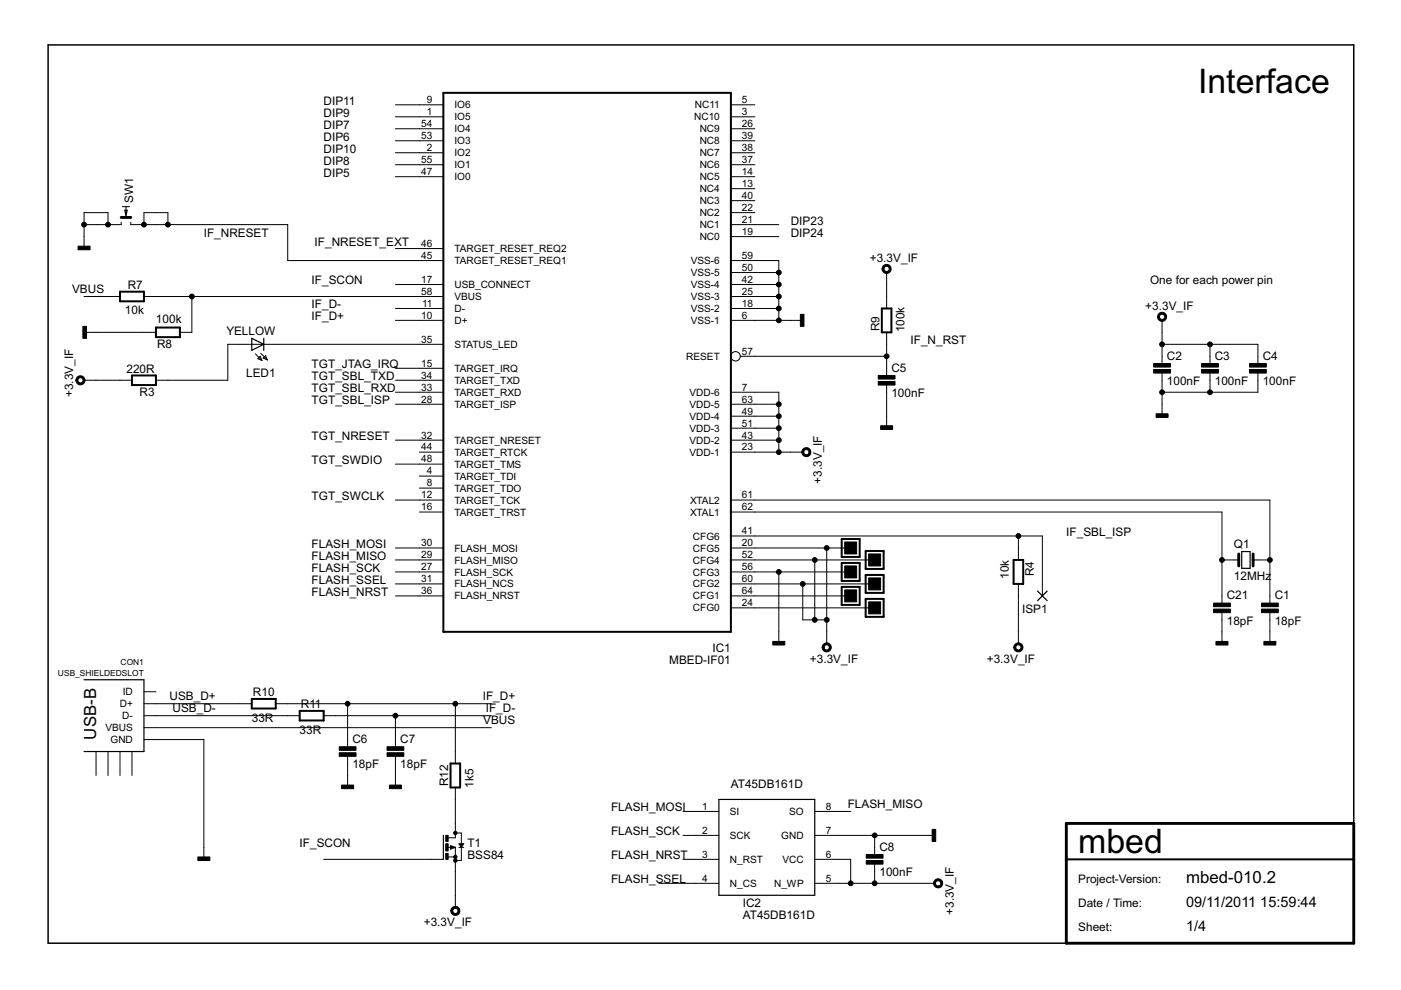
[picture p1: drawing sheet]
<svg xmlns="http://www.w3.org/2000/svg" width="297mm" height="210mm" viewBox="0 0 297 210" stroke-linecap="round" stroke-linejoin="round" font-family="sans-serif">
<path d="M10.2 9.5h276.8zM287 9.5v165.1zM10.2 9.5v190.5zM10.2 200h215.9z" fill="#000" stroke="#000" stroke-width=".32"/>
<path d="M25.7 46.1h1zM26.7 46.1h1zM262.6 117.5v1.2zM262.6 118.7v1.3zM265.7 117.5v1.2zM265.7 118.7v1.3zM226.1 174.6h60.9zM287 174.6v7.6zM226.1 182.2v17.8zM226.1 174.6v7.6zM287 182.2v17.8zM226.1 200h60.9z" fill="#000" stroke="#000" stroke-width=".61"/>
<g fill="#000" stroke="#000" stroke-width=".42">
<path d="M94 19.7h61zM155 19.7v114.3zM25.4 61.8v2.1zM25.4 63.9h5.1zM28 79.6h5.1zM25.4 61.8h5.1zM30.5 61.8v2.1zM33.1 71.5h5zM33.1 69.4v2.1zM33.1 79.6v2zM38.1 69.4v2.1zM33.1 69.4h5z"/>
<path d="M187 65.4v5.1zM187 65.4h2zM189 65.4v5.1zM187 70.5h2zM28 79.6v2zM28 81.6h5.1zM178.5 118.1h3.8zM178.5 114.3v3.8zM182.3 114.3v3.8zM178.5 114.3h3.8zM182.3 119.4v3.8zM178.5 119.4h3.8z"/>
<path d="M187.3 116.8v3.8zM183.5 116.8h3.8zM214.9 118.7h2zM216.9 118.7v5.1zM94 19.7v114.3zM94 134h61zM178.5 123.2h3.8zM178.5 119.4v3.8zM178.5 128.2h3.8zM178.5 124.4v3.8zM182.3 124.4v3.8zM178.5 124.4h3.8z"/>
<path d="M183.5 120.6h3.8zM183.5 116.8v3.8zM183.5 125.7h3.8zM183.5 121.9v3.8zM183.5 130.8h3.8zM183.5 127v3.8zM187.3 121.9v3.8zM183.5 121.9h3.8zM187.3 127v3.8zM183.5 127h3.8zM214.9 118.7v5.1zM214.9 123.8h2z"/>
<path d="M53.4 148.2h5.1zM53.4 148.2v2zM58.5 148.2v2zM53.4 150.2h5.1zM63.5 150.7h5.1zM63.5 150.7v2.1zM68.6 150.7v2.1zM63.5 152.8h5.1zM95.5 161.9v5.1zM95.5 161.9h2.1zM97.6 161.9v5.1zM95.5 167h2.1z"/>
<path d="M226.1 182.2h60.9z"/>
</g>
<g fill="#000" stroke="#000" stroke-width=".21">
<path d="M88.9 24.8h5.1zM88.9 32.4h5.1zM88.9 22.2h5.1zM88.9 37.5h5.1zM88.9 34.9h5.1zM88.9 27.3h5.1zM88.9 29.8h5.1zM83.8 37.5h5.1zM83.8 29.8h5.1zM83.8 27.3h5.1zM83.8 34.9h5.1zM83.8 24.8h5.1z"/>
<path d="M83.8 32.4h5.1zM83.8 22.2h5.1zM155 29.8h5zM155 27.3h5zM155 32.4h5zM155 34.9h5zM155 37.5h5zM155 24.8h5zM155 22.2h5zM17.8 50.2v2.5zM17.8 45.1v2.5zM17.8 47.6h2.6z"/>
<path d="M17.8 47.6v2.6zM20.4 47.6h2.5zM20.4 45.1h2.5zM17.8 45.1h2.6zM22.9 45.1v2.5zM22.9 47.6h2.8zM25.7 47.1v.5zM26.7 45.6v.5zM26.7 43.8v1.8zM26 43.8h.7zM26.7 43.8h.8zM27.7 47.1v.5z"/>
<path d="M27.7 47.6h2.8zM30.5 45.1v2.5zM30.5 47.6h2.6zM30.5 45.1h2.6zM33.1 45.1h2.5zM33.1 47.6h2.5zM35.6 45.1v2.5zM61 47.6v7.6zM35.6 47.6h25.4zM83.8 52.7h5.1zM88.9 52.7h5.1zM88.9 55.2h5.1z"/>
<path d="M61 55.2h27.9zM155 45.1h5zM155 40h5zM155 57.8h5zM155 55.2h5zM155 42.5h5zM155 50.2h5zM155 47.6h5zM160 55.2h5.1zM160 50.2h5.1zM160 47.6h5.1zM165.1 55.2v2.6z"/>
<path d="M165.1 57.8v2.5zM160 57.8h5.1zM17.8 70.5h2.6zM22.9 62.9h2.5zM17.8 62.9h5.1zM30.5 70.5h2.6zM20.4 70.5h10.1zM30.5 62.9h2.6zM33.1 62.9h7.6zM38.1 70.5h2.6zM40.7 62.9v7.6zM48.3 73h2.5z"/>
<path d="M50.8 73h2.6zM53.4 73h2.5zM54.1 75l1.4 1.4zM54.7 76.1l.8 .3zM54.7 76.1l.5-.6zM55.3 74.9l1.4 1.4zM55.2 75.5l.3 .9zM55.8 75.9l.9 .4zM56.3 75.4l-.5 .5zM56.3 75.4l.4 .9zM55.9 73h2.6zM83.8 60.3h5.1z"/>
<path d="M83.8 65.4h5.1zM83.8 78.1h5.1zM83.8 67.9h5.1zM88.9 62.9h5.1zM88.9 67.9h5.1zM88.9 65.4h5.1zM88.9 78.1h5.1zM88.9 73h5.1zM88.9 60.3h5.1zM40.7 62.9h48.2zM58.5 73h30.4zM155 67.9h5z"/>
<path d="M155 65.4h5zM155 62.9h5zM155 60.3h5zM157 75.5h3zM160 75.5h28zM160 65.4h5.1zM160 60.3h5.1zM165.1 60.3v2.6zM165.1 62.9v2.5zM165.1 65.4v2.5zM165.1 67.9h2.6zM160 67.9h5.1z"/>
<path d="M160 62.9h5.1zM167.7 67.9h2.5zM188 78.1v1.5zM188 70.5v2.5zM188 62.9v2.5zM188 57.8v2.5zM188 73v2.5zM188 75.5v2.6zM188 60.3v2.6zM246.4 75.5v1.6zM246.4 79.1v1.5zM246.4 67.9v2.6z"/>
<path d="M246.4 73h10.1zM246.4 70.5v2.5zM246.4 73v2.5zM256.5 75.5v1.6zM256.5 79.1v1.5zM256.5 73v2.5zM256.5 73h10.2zM266.7 75.5v1.6zM266.7 79.1v1.5zM266.7 73v2.5zM17.8 80.6h2.6zM25.4 80.6h2.6z"/>
<path d="M20.4 80.6h5zM33.1 80.6h2.5zM35.6 80.6h12.7zM48.3 73v7.6zM83.8 83.2h5.1zM83.8 80.6h5.1zM88.9 98.4h5.1zM88.9 95.9h5.1zM88.9 85.7h5.1zM88.9 93.3h5.1zM88.9 80.6h5.1zM88.9 83.2h5.1z"/>
<path d="M83.8 85.7h5.1zM83.8 98.4h5.1zM83.8 93.3h5.1zM155 83.2h5zM155 88.2h5zM155 95.9h5zM155 93.3h5zM155 90.8h5zM155 85.7h5zM160 83.2h5.1zM160 95.9h5.1zM160 93.3h5.1z"/>
<path d="M160 88.2h5.1zM165.1 83.2v2.5zM165.1 85.7v2.5zM165.1 88.2v2.6zM165.1 90.8v2.5zM165.1 93.3v2.6zM165.1 95.9h2.6zM160 90.8h5.1zM160 85.7h5.1zM167.7 95.9h2.5zM188 88.2v2.6zM188 81.6v1.6z"/>
<path d="M188 83.2v5zM246.4 85.7v2.5zM246.4 80.6v2.6zM246.4 83.2v2.5zM246.4 83.2h10.1zM256.5 80.6v2.6zM256.5 83.2h10.2zM266.7 80.6v2.6zM83.8 118.7h5.1zM83.8 116.2h5.1zM88.9 100.9h5.1zM88.9 103.5h5.1z"/>
<path d="M88.9 106h5.1zM88.9 108.6h5.1zM88.9 118.7h5.1zM88.9 116.2h5.1zM83.8 106h5.1zM155 113.6h5zM155 118.7h5zM155 108.6h5zM155 106h5zM155 116.2h5zM160 113.6h55.9zM160 106h109.2z"/>
<path d="M160 108.6h99.1zM160 118.7h12.7zM172.7 118.7v12.7zM160 116.2h15.3zM175.3 116.2h5.1zM172.7 118.7h12.7zM215.9 116.2v2.5zM215.9 113.6v2.6zM215.9 113.6h5.1zM221 113.6v10.2zM259.1 108.6v10.1zM259.1 118.7v7.6z"/>
<path d="M261.6 118.7h1zM259.1 118.7h2.5zM265.7 118.7h1zM266.7 118.7h2.5zM269.2 106v12.7zM269.2 118.7v7.6zM83.8 121.3h5.1zM83.8 123.8h5.1zM88.9 121.3h5.1zM88.9 123.8h5.1zM88.9 126.3h5.1zM83.8 126.3h5.1z"/>
<path d="M155 128.9h5zM155 126.3h5zM155 123.8h5zM155 121.3h5zM160 123.8h10.2zM160 126.3h20.4zM165.1 134v2.5zM160 121.3h5.1zM165.1 121.3v12.7zM170.2 123.8h15.2zM170.2 123.8v7.6zM172.7 131.4h2.6z"/>
<path d="M170.2 131.4h2.5zM175.3 134v2.5zM175.3 131.4v2.6zM175.3 116.2v15.2zM165.1 121.3h15.3zM160 128.9h25.4zM215.9 123.8v2.5zM215.9 134v2.5zM215.9 126.3v7.7zM221 123.8v2.5zM259.1 126.3v1.6zM259.1 129.9v1.5z"/>
<path d="M259.1 134v2.5zM259.1 131.4v2.6zM269.2 126.3v1.6zM269.2 129.9v1.5zM269.2 134v2.5zM269.2 131.4v2.6zM30.5 149.2h2.6zM30.5 151.7h2.6zM30.5 156.8h2.6zM30.5 146.7h2.6zM30.5 154.3h2.6zM33.1 156.8h10.1z"/>
<path d="M33.1 154.3h71.1zM33.1 149.2h17.7zM43.2 156.8v22.9zM50.8 149.2h2.6zM58.5 149.2h2.5zM61 151.7h2.5zM33.1 151.7h27.9zM61 149.2h12.7zM68.6 151.7h2.6zM71.2 151.7h12.6zM73.7 156.8v1.5zM73.7 149.2h22.8z"/>
<path d="M73.7 149.2v7.6zM83.8 156.8v1.5zM83.8 151.7h20.4zM83.8 151.7v5.1zM96.5 159.3v2.6zM96.5 149.2h7.7zM96.5 149.2v10.1zM20.4 159.3v5.1zM22.9 159.3v5.1zM25.4 159.3v5.1zM28 159.3v5.1zM43.2 179.7v2.5z"/>
<path d="M73.7 164.4v2.6zM73.7 160.4v1.5zM73.7 161.9v2.5zM83.8 164.4v2.6zM83.8 160.4v1.5zM83.8 161.9v2.5zM95 179.7h1zM95 177.6h1.5zM95.5 179.3l1 .4zM96 179.7h.2zM96.2 179.7h.3zM96.5 167v2.5z"/>
<path d="M96.5 174.6v2.5zM95.5 180l1-.3zM96.5 179.7v2zM96.5 176.6h1.3zM96.5 177.1v.5zM96.5 169.5v5.1zM97.3 178.9h1zM97.3 179.7h1zM97.8 176.6v2.8zM97.8 179.4v.3zM97.8 179.7v2.8zM97.3 178.9l.5 .8z"/>
<path d="M98.3 178.9l-.5 .8zM147.3 177.1h5.1zM147.3 172h5.1zM144.8 177.1h2.5zM144.8 172h2.5zM172.7 177.1h5.1zM172.7 172h5.1zM177.8 177.1h7.6zM177.8 172h2.6zM185.4 179.7v1.5zM185.4 177.1h10.2zM185.4 177.1v2.6z"/>
<path d="M195.6 177.1h2.5zM91.5 182.2h2.5zM68.6 182.2h22.9zM95 181.7h1.5zM95.5 179.3v.7zM96.5 182.2v2.5zM96.5 181.7v.8zM96.5 189.8v2.6zM96.5 184.7v5.1zM96.5 182.5h1.3zM147.3 187.3h5.1zM147.3 182.2h5.1z"/>
<path d="M139.7 187.3h7.6zM144.8 182.2h2.5zM172.7 187.3h5.1zM172.7 182.2h5.1zM177.8 182.2h2.6zM180.4 182.2v5.1zM177.8 187.3h2.6zM180.4 187.3h5zM185.4 183.2v1.5zM185.4 187.3h10.2zM185.4 184.7v2.6zM195.6 187.3h2.5z"/>
<path d="M187.2 56.4a.97 .97 0 0 1 1.6 .1 .97 .97 0 0 1-.5 1.5 .97 .97 0 0 1-1.3-1h.4a.56 .56 0 0 1 .8-.6 .56 .56 0 0 1 .2 1 .56 .56 0 0 1-.9-.2l-.1-.2h-.4z" fill-rule="evenodd"/>
<path d="M245.6 66.6a.96 .96 0 0 1 1.6 0 .96 .96 0 0 1-.5 1.5 .96 .96 0 0 1-1.3-.9h.4a.56 .56 0 0 1 .8-.5 .56 .56 0 0 1 .1 .9 .56 .56 0 0 1-.8-.2l-.1-.2h-.4z" fill-rule="evenodd"/>
<path d="M16.3 80a.97 .97 0 0 1 1.6 .1 .97 .97 0 0 1-.6 1.5 .97 .97 0 0 1-1.2-1h.4a.56 .56 0 0 1 .8-.4 .56 .56 0 0 1 .1 .9 .56 .56 0 0 1-.9-.3v-.2h-.4z" fill-rule="evenodd"/>
<path d="M170.2 95.3a.97 .97 0 0 1 1.6 0 .97 .97 0 0 1-.6 1.5 .97 .97 0 0 1-1.2-.9h.4a.56 .56 0 0 1 .8-.5 .56 .56 0 0 1 .1 .9 .56 .56 0 0 1-.9-.2v-.2h-.4z" fill-rule="evenodd"/>
<path d="M174.5 136.7a.97 .97 0 0 1 1.6 0 .97 .97 0 0 1-.5 1.5 .97 .97 0 0 1-1.3-.9h.4a.56 .56 0 0 1 .8-.6 .56 .56 0 0 1 .2 .9 .56 .56 0 0 1-.9-.2l-.1-.1h-.4z" fill-rule="evenodd"/>
<path d="M215.2 136.7a.97 .97 0 0 1 1.5 0 .97 .97 0 0 1-.5 1.5 .97 .97 0 0 1-1.3-.9h.4a.56 .56 0 0 1 .8-.6 .56 .56 0 0 1 .2 .9 .56 .56 0 0 1-.9-.2l-.1-.1h-.4z" fill-rule="evenodd"/>
<path d="M95.8 192.5a.96 .96 0 0 1 1.5 0 .96 .96 0 0 1-.4 1.5 .96 .96 0 0 1-1.3-.9h.4a.56 .56 0 0 1 .8-.4 .56 .56 0 0 1 .1 .9 .56 .56 0 0 1-.9-.3v-.2h-.4z" fill-rule="evenodd"/>
<path d="M198.1 186.7a.97 .97 0 0 1 1.6 .1 .97 .97 0 0 1-.5 1.4 .97 .97 0 0 1-1.3-.9h.4a.56 .56 0 0 1 .8-.6 .56 .56 0 0 1 .2 .9 .56 .56 0 0 1-.9-.1l-.1-.2h-.4z" fill-rule="evenodd"/>
<circle cx="17.8" cy="47.6" r=".51"/>
<circle cx="22.9" cy="47.6" r=".51"/>
<circle cx="30.5" cy="47.6" r=".51"/>
<circle cx="35.6" cy="47.6" r=".51"/>
<circle cx="165.1" cy="57.8" r=".51"/>
<circle cx="40.7" cy="62.9" r=".51"/>
<circle cx="165.1" cy="67.9" r=".51"/>
<circle cx="165.1" cy="65.4" r=".51"/>
<circle cx="165.1" cy="62.9" r=".51"/>
<circle cx="165.1" cy="60.3" r=".51"/>
<circle cx="188" cy="75.5" r=".51"/>
<circle cx="246.4" cy="73" r=".51"/>
<circle cx="256.5" cy="73" r=".51"/>
<circle cx="165.1" cy="85.7" r=".51"/>
<circle cx="165.1" cy="90.8" r=".51"/>
<circle cx="165.1" cy="93.3" r=".51"/>
<circle cx="165.1" cy="95.9" r=".51"/>
<circle cx="165.1" cy="88.2" r=".51"/>
<circle cx="246.4" cy="83.2" r=".51"/>
<circle cx="256.5" cy="83.2" r=".51"/>
<circle cx="172.7" cy="118.7" r=".51"/>
<circle cx="175.3" cy="116.2" r=".51"/>
<circle cx="215.9" cy="113.6" r=".51"/>
<circle cx="259.1" cy="118.7" r=".51"/>
<circle cx="269.2" cy="118.7" r=".51"/>
<circle cx="165.1" cy="121.3" r=".51"/>
<circle cx="170.2" cy="123.8" r=".51"/>
<circle cx="172.7" cy="131.4" r=".51"/>
<circle cx="175.3" cy="131.4" r=".51"/>
<circle cx="73.7" cy="149.2" r=".51"/>
<circle cx="83.8" cy="151.7" r=".51"/>
<circle cx="96.5" cy="149.2" r=".51"/>
<circle cx="96.5" cy="176.6" r=".36"/>
<circle cx="185.4" cy="177.1" r=".51"/>
<circle cx="96.5" cy="181.7" r=".36"/>
<circle cx="96.5" cy="182.5" r=".36"/>
<circle cx="180.4" cy="187.3" r=".51"/>
<circle cx="185.4" cy="187.3" r=".51"/>
</g>
<g fill="#000" stroke="#000" stroke-width=".21">
<path d="M16.6 52.2h2.5v.8h-2.5zM17.6 69.2h.7v2.5h-.7zM169.7 66.7h.8v2.5h-.8zM186.2 79.6h3.6v.8h-3.6zM244.6 77.1h3.6v.7h-3.6zM244.6 78.3h3.6v.8h-3.6zM254.8 77.1h3.5v.7h-3.5zM254.8 78.3h3.5v.8h-3.5zM264.9 77.1h3.6v.7h-3.6zM264.9 78.3h3.6v.8h-3.6zM186.2 80.9h3.6v.7h-3.6zM186.7 90.3h2.6v.7h-2.6z"/>
<path d="M245.1 87.7h2.5v.8h-2.5zM179.1 114.9h2.5v2.6h-2.5zM179.1 120h2.5v2.5h-2.5zM184.2 117.5h2.5v2.5h-2.5zM163.9 136h2.5v.8h-2.5zM179.1 125.1h2.5v2.5h-2.5zM184.2 122.5h2.5v2.6h-2.5zM184.2 127.6h2.5v2.6h-2.5zM257.3 127.9h3.6v.7h-3.6zM257.3 129.1h3.6v.8h-3.6zM257.8 136h2.5v.8h-2.5zM267.5 127.9h3.5v.7h-3.5z"/>
<path d="M267.5 129.1h3.5v.8h-3.5zM268 136h2.5v.8h-2.5zM71.9 158.3h3.6v.8h-3.6zM71.9 159.6h3.6v.8h-3.6zM82.1 158.3h3.5v.8h-3.5zM82.1 159.6h3.5v.8h-3.5zM72.4 166.5h2.6v.7h-2.6zM82.6 166.5h2.5v.7h-2.5zM94.5 177.1h.5v1.3h-.5zM94.5 178.9h.5v1.5h-.5zM197.6 175.9h.8v2.5h-.8zM42 181.7h2.5v.8h-2.5z"/>
<path d="M94.5 180.9h.5v1.3h-.5zM183.7 181.2h3.5v.7h-3.5zM183.7 182.5h3.5v.7h-3.5z"/>
</g>
<g fill="#000" stroke="#000" stroke-width=".25">
<path d="M26.5 44.6h.5zM26.5 44.6l.2 1zM27 44.6l-.3 1zM53.4 71.7l2.5 1.3zM53.4 71.7v1.3zM53.4 73v1.3zM53.4 74.3l2.5-1.3zM55.9 71.7v1.3zM55.9 73v1.3zM263.3 116.9v3.6zM263.3 116.9h1.7zM220 127.4l2-2.1z"/>
<path d="M220 125.3l2 2.1zM263.3 120.5h1.7zM265 116.9v3.6zM17.8 144.1h12.7zM30.5 144.1v15.2zM17.8 159.3h12.7zM94 177.1v5.1zM95.7 179.5v.3zM95.7 179.8l.3-.1zM95.7 179.5l.5 .2zM97.6 179h.5zM97.6 179l.2 .4z"/>
<path d="M98.1 179l-.3 .4zM152.4 169.5v20.3zM152.4 169.5h20.3zM152.4 189.8h20.3zM172.7 169.5v20.3z"/>
</g>
<circle cx="156" cy="75.5" r=".99" fill="none" stroke="#000" stroke-width=".21"/>
<g font-size="8">
<text x="254" y="19.7">Interface</text>
<text x="228.6" y="180.9">mbed</text>
</g>
<g font-size="4">
<text x="20.4" y="156.8" transform="rotate(-90 20.4 156.8)">USB-B</text>
<text x="251.5" y="187.3">mbed-010.2</text>
</g>
<g font-size="3.4">
<text x="251.5" y="192.4">09/11/2011</text>
<text x="251.5" y="197.4">1/4</text>
<text x="267.2" y="192.4">15:59:44</text>
</g>
<g font-size="2.8">
<text x="68.6" y="22.2">DIP11</text>
<text x="68.6" y="29.8">DIP6</text>
<text x="68.6" y="27.3">DIP7</text>
<text x="68.6" y="24.8">DIP9</text>
<text x="68.6" y="34.9">DIP8</text>
<text x="68.6" y="32.4">DIP10</text>
<text x="68.6" y="37.5">DIP5</text>
<text x="28.2" y="43" transform="rotate(-90 28.2 43)">SW1</text>
<text x="167.7" y="47.6">DIP23</text>
<text x="43.2" y="50.2">IF_NRESET</text>
<text x="66.7" y="52.1">IF_NRESET_EXT</text>
<text x="167.7" y="50.2">DIP24</text>
<text x="184.4" y="55.5">+3.3V_IF</text>
<text x="15.3" y="62.1">VBUS</text>
<text x="27.1" y="61.3">R7</text>
<text x="66.1" y="60.3">IF_SCON</text>
<text x="66.1" y="65.4">IF_D-</text>
<text x="242.8" y="65.6">+3.3V_IF</text>
<text x="243.8" y="60.3">One for each power pin</text>
<text x="26.5" y="66.7">10k</text>
<text x="33.1" y="68.4">100k</text>
<text x="48" y="71.1">YELLOW</text>
<text x="66.1" y="67.9">IF_D+</text>
<text x="186.5" y="70.2" transform="rotate(-90 186.5 70.2)">R9</text>
<text x="191.8" y="70.5" transform="rotate(-90 191.8 70.5)">100k</text>
<text x="33.3" y="73.8">R8</text>
<text x="193.1" y="73">IF_N_RST</text>
<text x="247.4" y="76.3">C2</text>
<text x="257.6" y="76.3">C3</text>
<text x="267.7" y="76.3">C4</text>
<text x="26.8" y="79.1">220R</text>
<text x="29.6" y="83.9">R3</text>
<text x="52.2" y="79.9">LED1</text>
<text x="66.1" y="83.2">TGT_SBL_RXD</text>
<text x="66.1" y="80.6">TGT_SBL_TXD</text>
<text x="66.1" y="78.1">TGT_JTAG_IRQ</text>
<text x="189" y="78.9">C5</text>
<text x="247.4" y="81.6">100nF</text>
<text x="257.6" y="81.6">100nF</text>
<text x="267.7" y="81.6">100nF</text>
<text x="15.5" y="84.2" transform="rotate(-90 15.5 84.2)">+3.3V_IF</text>
<text x="66.1" y="85.7">TGT_SBL_ISP</text>
<text x="189" y="84.2">100nF</text>
<text x="66.1" y="93.3">TGT_NRESET</text>
<text x="66.1" y="98.4">TGT_SWDIO</text>
<text x="66.1" y="106">TGT_SWCLK</text>
<text x="174.3" y="102.6" transform="rotate(-90 174.3 102.6)">+3.3V_IF</text>
<text x="226.1" y="113.6">IF_SBL_ISP</text>
<text x="66.1" y="118.7">FLASH_MISO</text>
<text x="66.1" y="116.2">FLASH_MOSI</text>
<text x="261.6" y="116.2">Q1</text>
<text x="66.1" y="121.3">FLASH_SCK</text>
<text x="66.1" y="123.8">FLASH_SSEL</text>
<text x="213.9" y="122.8" transform="rotate(-90 213.9 122.8)">10k</text>
<text x="219.2" y="122.2" transform="rotate(-90 219.2 122.2)">R4</text>
<text x="261.6" y="123">12MHz</text>
<text x="66.1" y="126.3">FLASH_NRST</text>
<text x="216.7" y="130">ISP1</text>
<text x="260.1" y="127.1">C21</text>
<text x="270.3" y="127.1">C1</text>
<text x="260.1" y="132.4">18pF</text>
<text x="270.3" y="132.4">18pF</text>
<text x="141.9" y="140.8">MBED-IF01</text>
<text x="151.1" y="138.3">IC1</text>
<text x="171.7" y="140.6">+3.3V_IF</text>
<text x="209.2" y="140.6">+3.3V_IF</text>
<text x="36" y="148.4">USB_D+</text>
<text x="53.6" y="147.7">R10</text>
<text x="102.4" y="148.4">IF_D+</text>
<text x="36.6" y="151">USB_D-</text>
<text x="53.4" y="153">33R</text>
<text x="63.5" y="155.5">33R</text>
<text x="63.8" y="150.2">R11</text>
<text x="102.4" y="153.5">VBUS</text>
<text x="103" y="151">IF_D-</text>
<text x="74.7" y="157.6">C6</text>
<text x="84.9" y="157.6">C7</text>
<text x="74.7" y="162.9">18pF</text>
<text x="84.9" y="162.9">18pF</text>
<text x="95" y="166.7" transform="rotate(-90 95 166.7)">R12</text>
<text x="100.4" y="167" transform="rotate(-90 100.4 167)">1k5</text>
<text x="155" y="167">AT45DB161D</text>
<text x="129.6" y="172">FLASH_MOSI</text>
<text x="179.7" y="171.3">FLASH_MISO</text>
<text x="63.5" y="179.7">IF_SCON</text>
<text x="99.1" y="179.7">T1</text>
<text x="129.6" y="177.1">FLASH_SCK</text>
<text x="99.1" y="182.2">BSS84</text>
<text x="129.6" y="182.2">FLASH_NRST</text>
<text x="186.5" y="185.8">100nF</text>
<text x="186.5" y="180.4">C8</text>
<text x="129.6" y="187.3">FLASH_SSEL</text>
<text x="228.6" y="187.3">Project-Version:</text>
<text x="89.9" y="196.4">+3.3V_IF</text>
<text x="157.5" y="194.9">AT45DB161D</text>
<text x="157.5" y="192.4">IC2</text>
<text x="202.2" y="194" transform="rotate(-90 202.2 194)">+3.3V_IF</text>
<text x="228.6" y="192.4">Date / Time:</text>
<text x="228.6" y="197.4">Sheet:</text>
</g>
<g font-size="2.4">
<text x="90.5" y="21.9">9</text>
<text x="96.3" y="23">IO6</text>
<text x="147.3" y="23">NC11</text>
<text x="157.3" y="21.9">5</text>
<text x="89.3" y="26.9">54</text>
<text x="89.3" y="29.5">53</text>
<text x="90.5" y="24.4">1</text>
<text x="96.3" y="25.5">IO5</text>
<text x="96.3" y="28.1">IO4</text>
<text x="147.2" y="25.5">NC10</text>
<text x="148.3" y="28.1">NC9</text>
<text x="157.3" y="29.5">39</text>
<text x="157.3" y="26.9">26</text>
<text x="157.3" y="24.4">3</text>
<text x="89.3" y="34.6">55</text>
<text x="90.5" y="32">2</text>
<text x="96.3" y="33.1">IO2</text>
<text x="96.3" y="35.7">IO1</text>
<text x="96.3" y="30.6">IO3</text>
<text x="148.3" y="30.6">NC8</text>
<text x="148.3" y="33.1">NC7</text>
<text x="148.3" y="35.7">NC6</text>
<text x="157.3" y="32">38</text>
<text x="157.3" y="34.6">37</text>
<text x="89.3" y="37.1">47</text>
<text x="96.3" y="38.2">IO0</text>
<text x="148.3" y="38.2">NC5</text>
<text x="148.3" y="40.8">NC4</text>
<text x="157.3" y="37.1">14</text>
<text x="157.3" y="39.6">13</text>
<text x="148.3" y="45.8">NC2</text>
<text x="148.3" y="43.3">NC3</text>
<text x="157.3" y="44.7">22</text>
<text x="157.3" y="42.2">40</text>
<text x="157.3" y="47.3">21</text>
<text x="89.3" y="52.3">46</text>
<text x="96.3" y="53.5">TARGET_RESET_REQ2</text>
<text x="148.3" y="50.9">NC0</text>
<text x="148.3" y="48.4">NC1</text>
<text x="157.3" y="49.8">19</text>
<text x="89.3" y="54.9">45</text>
<text x="89.3" y="60">17</text>
<text x="96.3" y="56">TARGET_RESET_REQ1</text>
<text x="146.5" y="58.5">VSS-5</text>
<text x="146.5" y="56">VSS-6</text>
<text x="157.3" y="60">42</text>
<text x="157.3" y="57.4">50</text>
<text x="157.3" y="54.9">59</text>
<text x="89.3" y="62.5">58</text>
<text x="89.5" y="65">11</text>
<text x="96.3" y="63.6">VBUS</text>
<text x="96.3" y="61.1">USB_CONNECT</text>
<text x="146.5" y="63.6">VSS-3</text>
<text x="146.5" y="61.1">VSS-4</text>
<text x="157.3" y="65">18</text>
<text x="157.3" y="62.5">25</text>
<text x="89.3" y="67.6">10</text>
<text x="96.3" y="68.7">D+</text>
<text x="96.3" y="66.2">D-</text>
<text x="146.5" y="68.7">VSS-1</text>
<text x="146.5" y="66.2">VSS-2</text>
<text x="157.3" y="67.6">6</text>
<text x="89.3" y="77.7">15</text>
<text x="89.3" y="72.7">35</text>
<text x="96.3" y="73.8">STATUS_LED</text>
<text x="145.5" y="76.3">RESET</text>
<text x="157.3" y="75.2">57</text>
<text x="89.3" y="80.3">34</text>
<text x="89.3" y="82.8">33</text>
<text x="96.3" y="78.9">TARGET_IRQ</text>
<text x="96.3" y="81.4">TARGET_TXD</text>
<text x="96.3" y="83.9">TARGET_RXD</text>
<text x="146.2" y="83.9">VDD-6</text>
<text x="157.3" y="82.8">7</text>
<text x="89.3" y="85.4">28</text>
<text x="96.3" y="86.5">TARGET_ISP</text>
<text x="146.2" y="89">VDD-4</text>
<text x="146.2" y="86.5">VDD-5</text>
<text x="157.3" y="87.9">49</text>
<text x="157.3" y="85.4">63</text>
<text x="89.3" y="95.5">44</text>
<text x="89.3" y="93">32</text>
<text x="96.3" y="94.1">TARGET_NRESET</text>
<text x="146.2" y="94.1">VDD-2</text>
<text x="146.2" y="91.6">VDD-3</text>
<text x="157.3" y="95.5">23</text>
<text x="157.3" y="93">43</text>
<text x="157.3" y="90.4">51</text>
<text x="89.3" y="98.1">48</text>
<text x="90.5" y="100.6">4</text>
<text x="96.3" y="101.7">TARGET_TDI</text>
<text x="96.3" y="99.2">TARGET_TMS</text>
<text x="96.3" y="96.6">TARGET_RTCK</text>
<text x="146.2" y="96.6">VDD-1</text>
<text x="89.3" y="105.7">12</text>
<text x="90.5" y="103.1">8</text>
<text x="96.3" y="104.2">TARGET_TDO</text>
<text x="96.3" y="106.8">TARGET_TCK</text>
<text x="146.3" y="106.8">XTAL2</text>
<text x="157.3" y="105.7">61</text>
<text x="89.3" y="108.2">16</text>
<text x="96.3" y="109.3">TARGET_TRST</text>
<text x="146.3" y="109.3">XTAL1</text>
<text x="157.3" y="113.3">41</text>
<text x="157.3" y="108.2">62</text>
<text x="89.3" y="118.4">29</text>
<text x="89.3" y="115.8">30</text>
<text x="96.3" y="119.5">FLASH_MISO</text>
<text x="96.3" y="116.9">FLASH_MOSI</text>
<text x="146.9" y="114.4">CFG6</text>
<text x="146.9" y="119.5">CFG4</text>
<text x="146.9" y="116.9">CFG5</text>
<text x="157.3" y="118.4">52</text>
<text x="157.3" y="115.8">20</text>
<text x="89.3" y="120.9">27</text>
<text x="89.3" y="123.4">31</text>
<text x="89.3" y="126">36</text>
<text x="96.3" y="122">FLASH_SCK</text>
<text x="96.3" y="124.6">FLASH_NCS</text>
<text x="146.9" y="124.6">CFG2</text>
<text x="146.9" y="122">CFG3</text>
<text x="157.3" y="126">64</text>
<text x="157.3" y="123.4">60</text>
<text x="157.3" y="120.9">56</text>
<text x="96.3" y="127.1">FLASH_NRST</text>
<text x="146.9" y="129.6">CFG0</text>
<text x="146.9" y="127.1">CFG1</text>
<text x="157.3" y="128.5">24</text>
<text x="25.4" y="150">D+</text>
<text x="26" y="147.4">ID</text>
<text x="22.4" y="155">VBUS</text>
<text x="25.9" y="152.5">D-</text>
<text x="23.4" y="157.6">GND</text>
<text x="148.9" y="171.7">1</text>
<text x="154.8" y="172.8">SI</text>
<text x="167.3" y="172.8">SO</text>
<text x="175.1" y="171.7">8</text>
<text x="148.9" y="176.8">2</text>
<text x="154.8" y="177.9">SCK</text>
<text x="165.6" y="177.9">GND</text>
<text x="175.1" y="176.8">7</text>
<text x="148.9" y="181.9">3</text>
<text x="154.8" y="183">N_RST</text>
<text x="165.9" y="183">VCC</text>
<text x="175.1" y="181.9">6</text>
<text x="148.9" y="186.9">4</text>
<text x="154.8" y="188">N_CS</text>
<text x="164.1" y="188">N_WP</text>
<text x="175.1" y="186.9">5</text>
</g>
<g font-size="2">
<text x="12.3" y="143.4">USB_SHIELDEDSLOT</text>
<text x="25.6" y="141.1">CON1</text>
</g>
</svg>
